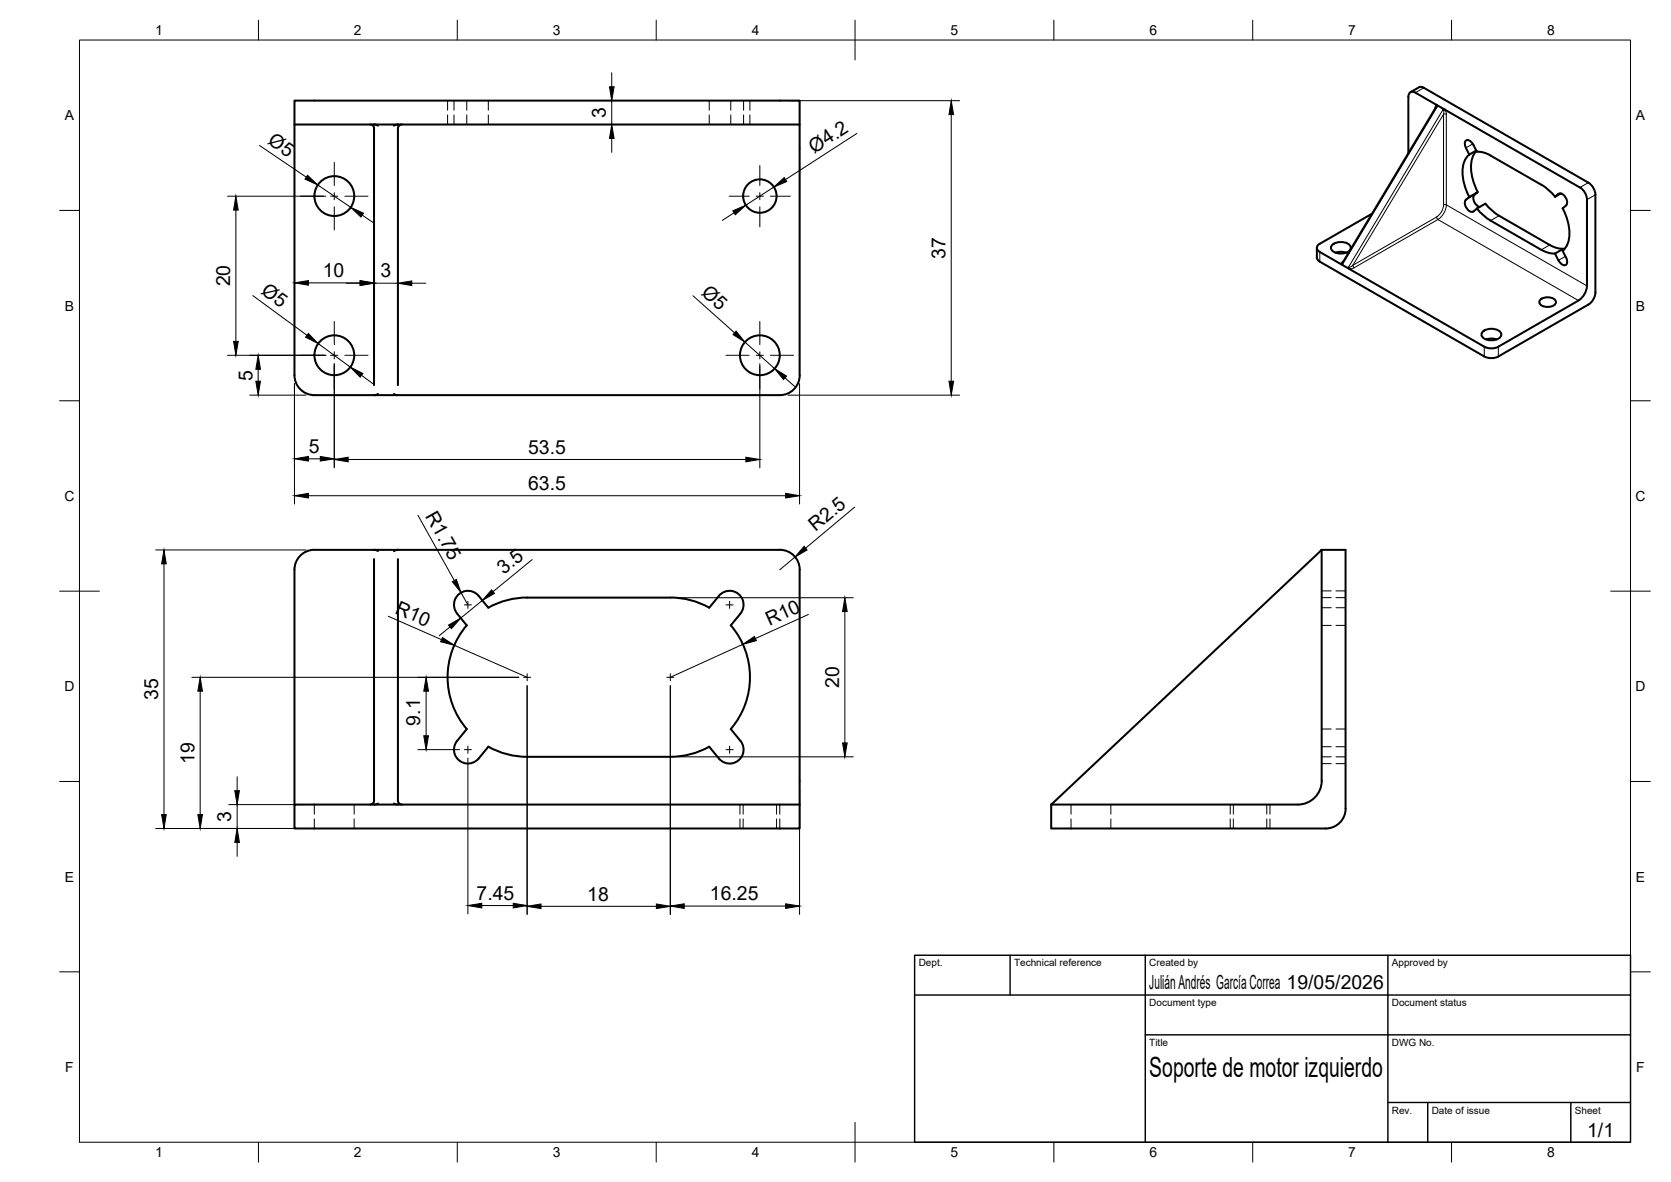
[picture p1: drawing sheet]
<svg xmlns="http://www.w3.org/2000/svg" width="420mm" height="297mm" viewBox="0 0 420 297" stroke-linecap="round" stroke-linejoin="round" font-family="sans-serif">
<!-- layer: Visible -->
<g fill="none" stroke="#000" stroke-width=".51">
<path d="M74 31.3h20M93.1 31.3a1.01 1.01 0 0 1 1 1M94 31.3l1 .3M94 31.3h6.1M94 32.3v64.5M100.1 32.3v64.5M100.1 31.3h101v63a5 5 0 0 1-5 5h-117.1M100.1 31.3l-1.1 .3M101.1 31.3a1.01 1.01 0 0 0-1 1M201.1 31.3v-6h-127.1v69a5 5 0 0 0 5 5M354.1 24.3v14.2M355.9 23.3l5.3 3"/>
<path d="M355.9 23.3a1.08 1.08 0 0 0-1.2-.1 1.08 1.08 0 0 0-.6 1.1M358 22.1l41.4 23.8M358 22.1l-1-.3-2.4 1.4M361 27l-23.3 38.9M361.2 26.3l.2 .4M361.2 26.3l2.1 1.3M362.8 27.5l.5 .1M363.3 27.6l34 19.5M368.6 37.2l.8 1.6M368.6 37.1l-.3-.8a.88 .88 0 0 1 .5-1.1 .88 .88 0 0 1 1.2 .5l1.3 2.4 1.7 .2 1.8 .8M369.4 38.8a6.9 6.9 0 0 0-1.3 7.1l1.3 3.6M371.2 37.8l-1.8 1"/>
<path d="M371.3 37.9a7.4 7.4 0 0 0-1 7l1.3 3.4M374.8 39.1l12.7 7.3M345 53.7l-13.1 7.6M368.6 50.2a2.15 2.15 0 0 0 1.7 3l1-.8M369.4 49.5l-.8 .7M370.7 49l.9-.7-2.2 1.2M370.7 49a2.23 2.23 0 0 0 1.3 3M371.3 52.4l1.5 1.5 1.5 1.2 13.2 7.7M373.5 51.2l-2.2 1.2M373.5 51.2l1.9 1.9 1.5 1.1M376.9 54.2l13.4 7.7 1.7 .5 1.1 .1M387.6 46.4l1.5 1.1 1.9 1.9"/>
<path d="M391.9 48.7a1.76 1.76 0 0 1 2.1 1.6l-.1 1.1-1 1M392.5 48.6l-1.5 .9 .8-.8M392.9 52.4a11.1 11.1 0 0 1 1 9.4l-1 1.2M397.3 47.1a3.9 3.9 0 0 1 1.7 3.1v21.6l-.2 1.2-.6 1.2-1.3 1.3M399.4 45.9a3.9 3.9 0 0 1 1.8 3.1v24.5a3.9 3.9 0 0 1-1.8 3.1M331.1 62.3l.1 2.7 .7 .8 41.3 23.8a3.9 3.9 0 0 0 3.6 0M331.8 61.2a1.1 1.1 0 0 0-.7 1.1 1.1 1.1 0 0 0 .8 1l41.3 23.8a3.9 3.9 0 0 0 3.6 0M335 61.6a3.4 3.4 0 0 1 4.6 .3 1.57 1.57 0 0 1-1.8 1.8 3 3 0 0 1-3.1-1.1v-.7zM335.8 63.5l1.6-.2 1.1 .2M337.1 66.4h.5M339 67.2l.3 .4M387.3 75.4a2.77 2.77 0 0 1 3.9 .3 1.72 1.72 0 0 1-2.1 1.4 1.72 1.72 0 0 1-2-1.4z"/>
<path d="M387.5 62.8l1.8 .7 1.7 .2M391 63.7l.8 1.7M392.9 63a4.8 4.8 0 0 1 1.1 2.9 .86 .86 0 0 1-.7 .8 .86 .86 0 0 1-.9-.6l-.5-.7M393.2 62.7l-.1-.2-2.1 1.2M396.9 75.5l-20.2 11.6M399.4 76.5l-22.7 13.1M95 99l-1 .3M99 99l1.1 .3M372.8 83.4a3.4 3.4 0 0 1 4.6 .3 1.57 1.57 0 0 1-1.8 1.8 3 3 0 0 1-3-1.1v-.7zM373.7 85.3l1.6-.2 1 .2M79 138.2h117.1a5 5 0 0 1 5 5v59M79 138.2a5 5 0 0 0-5 5v59"/>
<path d="M94 138.2l1 .3M100.1 138.2l-1.1 .3M332.3 138.2v58a6 6 0 0 1-6 6h-62v6h69a5 5 0 0 0 5-5M332.3 138.2l-68 64M332.3 138.2h6v65M94 140.5l.1 60.7a1.01 1.01 0 0 1-1 1M100.1 140.5v60.7a1.01 1.01 0 0 0 1 1M122.8 152.7l-2.4-2.9a3.5 3.5 0 0 0-5-.5 3.5 3.5 0 0 0-.4 4.9l2.4 2.9a20 20 0 0 0 0 26.1l-2.4 3M168.6 150.2h-36a20 20 0 0 0-9.8 2.5M168.6 150.2a20 20 0 0 1 9.7 2.5M178.3 152.7l2.4-2.9a3.5 3.5 0 0 1 5-.5 3.5 3.5 0 0 1 .5 4.9l-2.5 3a20 20 0 0 1 .1 26l2.4 3M115 186.1a3.5 3.5 0 0 0 .4 5 3.5 3.5 0 0 0 5-.5l2.4-3a20 20 0 0 0 9.8 2.6h36"/>
<path d="M186.2 186.1a3.5 3.5 0 0 1-.5 5 3.5 3.5 0 0 1-5-.5l-2.4-3a20.1 20.1 0 0 1-9.7 2.6M74 202.2h127.1v6h-127.1zM95 201.9l-1 .3M99 201.9l1.1 .3"/>
<circle cx="84.1" cy="49.3" r="5"/>
<circle cx="191.1" cy="49.3" r="4.2"/>
<circle cx="84.1" cy="89.3" r="5"/>
<circle cx="191.1" cy="89.3" r="5"/>
</g>
<!-- layer: Hidden -->
<g fill="none" stroke="#000" stroke-width=".25">
<path d="M112.5 25.3v2.4M112.5 28.9v2.4M114.2 25.3v2.4M114.2 28.9v2.4M117.4 25.3v2.4M117.4 28.9v2.4M122.8 25.3v2.4M122.8 28.9v2.4M178.3 25.3v2.4M178.3 28.9v2.4M183.7 25.3v2.4M183.7 28.9v2.4"/>
<path d="M187 25.3v2.4M187 28.9v2.4M188.6 25.3v2.4M188.6 28.9v2.4M332.3 150.2h2.4M332.3 152.7h2.4M332.3 157.2h2.4M332.3 148.5h2.4M335.9 150.2h2.4M335.9 152.7h2.4M335.9 157.2h2.4M335.9 148.5h2.4"/>
<path d="M332.3 183.2h2.4M332.3 187.6h2.4M332.3 190.2h2.4M332.3 191.9h2.4M335.9 183.2h2.4M335.9 187.6h2.4M335.9 190.2h2.4M335.9 191.9h2.4M79 202.2v2.4M79 205.8v2.4M89 202.2v2.4M89 205.8v2.4"/>
<path d="M186.1 202.2v2.4M186.1 205.8v2.4M186.9 202.2v2.4M186.9 205.8v2.4M195.3 202.2v2.4M195.3 205.8v2.4M196.1 202.2v2.4M196.1 205.8v2.4M269.3 202.2v2.4M269.3 205.8v2.4M279.3 202.2v2.4M279.3 205.8v2.4"/>
<path d="M309.3 202.2v2.4M309.3 205.8v2.4M310.1 202.2v2.4M310.1 205.8v2.4M318.5 202.2v2.4M318.5 205.8v2.4M319.3 202.2v2.4M319.3 205.8v2.4"/>
</g>
<!-- layer: Visible Narrow -->
<g fill="none" stroke="#000" stroke-width=".25">
<path d="M358 22.1l-2.1 1.2M360.8 27.1v.2M361 27l.4-.3-23.8 39.7 .1-.5M361.2 26.3l-.3 .4v.5M363 28.7h.7v22.8M363 28.7v22.8M363 28.7l-22.8 38M363 28.7v-.7l-.1-.5-23.9 39.7 .5-.1 .7-.5M363.4 27.6l.3 1.1M370.3 36.2l-1.7 1M363 51.5h.7M363 51.5a3.9 3.9 0 0 1-1.8 3l-21 12.2"/>
<path d="M363.7 51.5l35.3 20.3M363.7 51.5l-.2 1.2-1 1.7-.9 .7-.4-.6M370.7 49l-2.1 1.2M376.9 54.2l-2.1 1.2M392 48.6l-.2 .1M399.4 45.9l-2.1 1.2M401.2 49l-2.2 1.2M331.9 63.3v2.5M337.7 65.6l-.5 .7M337.7 65.6l.1 .1M337.9 65.5l-.2 .1M340.2 66.7l.3 .6"/>
<path d="M340.5 67.3l21-12.1 35.4 20.3M340.5 67.3l-1.2 .3M389.7 61.6l-2.2 1.2M393.6 64.4l-1.8 1M373.2 87.1v2.5M376.7 87.1v2.5"/>
</g>
<!-- layer: BORDER -->
<g fill="none" stroke="#000" stroke-width=".25">
<path d="M20 10.1h390v276.9h-390zM65 5.1v5M115 5.1v5M165 5.1v5M215 5.1v10M265 5.1v5M315 5.1v5M365 5.1v5M15 52.9h5M410 52.9h5M15 100.7h5M410 100.7h5"/>
<path d="M15 148.6h10M405 148.6h10M15 196.4h5M410 196.4h5M15 244.2h5M410 244.2h5M65 287v5M115 287v5M165 287v5M215 282.1v9.9M265 287v5M315 287v5"/>
<path d="M365 287v5"/>
</g>
<!-- layer: TITLEBLOCK -->
<path d="M230 240.1h180v46.9h-180zM230 250h180M254 240.1v9.9M288 240.1v46.9M349 240.1v46.9M288 260.1h122M349 277.1h61M359 277.1v9.9M395 277.1v9.9" fill="none" stroke="#000" stroke-width=".36"/>
<!-- layer: Smart Centers -->
<g fill="none" stroke="#000" stroke-width=".25">
<path d="M75.5 49.3h5.9M83.1 49.3h1.8M84.1 40.8v5.8M84.1 48.4v1.8M84.1 52v5.8M86.7 49.3h5.8M183.3 49.3h5.1M190.1 49.3h1.8M191.1 41.6v5M191.1 48.4v1.8M191.1 52v5M193.7 49.3h5"/>
<path d="M75.5 89.3h5.9M83.1 89.3h1.8M84.1 80.8v5.8M84.1 88.4v1.8M84.1 92v5.8M86.7 89.3h5.8M182.5 89.3h5.9M190.1 89.3h1.8M191.1 80.8v5.8M191.1 88.4v1.8M191.1 92v5.8M193.7 89.3h5.8"/>
<path d="M116.8 152h1.7M117.6 151.1v1.8M182.5 152h1.8M183.5 151.1v1.8M131.7 170.2h1.7M132.5 169.3v1.8M167.7 170.2h1.7M168.6 169.3v1.8M116.8 188.4h1.7M117.6 187.5v1.8M182.5 188.4h1.8M183.5 187.5v1.8"/>
</g>
<!-- layer: FD_Dimensions -->
<g fill="none" stroke="#000" stroke-width=".25">
<path d="M153.8 18.3v3.5M65.3 36.6l11.7 7.9M153.8 25.3v6M153.8 34.8v3.5M198.1 25.3h43.2M215.5 33.5l-18 11.6M239.2 28.8v67M57.2 49.3h24.7M59.3 52.8v33M79.9 46.5l8.3 5.6M91.1 54.1l2.9 1.9M184.6 53.5l-3 1.9"/>
<path d="M194.6 47l-7.1 4.6M63.6 74.3l13.6 10M77.6 71.1h13M87 71.2h3.6M94 71.2h6.1M103.5 71.2h3.5M174.2 74.3l10.5 9.3M57.2 89.3h24.7M62.8 99.3h14.1M64.9 92.8v3M74 96.4v30.3M80 86.3l8.1 6"/>
<path d="M84.1 91.4v26.2M90.9 94.3l2.8 2.1M187.3 86l7.5 6.6M191.1 91.4v26.2M197.4 95l2.6 2.3M198.1 99.3h43.2M201 96.4v30.3M77.6 115.3h2.9M87.5 115.5h100M39.1 138.2h37.8M77.6 124.6h119.9M105.1 129.5l9.1 16.4"/>
<path d="M214.9 127.5l-12.3 10.3M41.2 141.7v63M97.6 154.9l13.4 5.8M113.1 157.6l-2.7 2.2M115.9 148.9l1.7 3.1M121.3 150.9l-5.5 4.4M133.8 140.6l-9.8 8.1M170.6 150.2h43.9M199.9 140l-3.9 3.2M203.3 154.4l-13.4 6.1M212.4 153.7v33M48.2 170.2h82.3"/>
<path d="M50.3 173.7v31M107.1 173.7v11.2M114.2 162.2l18.3 8M132.5 172.3v57.6M168.6 172.3v57.6M186.8 161.9l-18.2 8.3M59.6 195.2v3.5M105.1 188.4h10.4M117.6 190.5v39.2M170.6 190.2h43.9M201 198.3v31.5M39.1 208.2h37.8"/>
<path d="M57.5 202.2h19.4M59.6 202.2v6M59.6 211.7v3.5M121.1 227.6h8M136 227.8h29M172 227.7h25.5"/>
</g>
<g fill="#000" stroke="#000" stroke-width=".25">
<path d="M153.2 21.8h1.2l-.6 3.5zM153.8 31.3l.6 3.5h-1.2zM239.2 25.3l.6 3.5h-1.2zM59.3 49.3l.6 3.5h-1.2zM77.3 44.1l2.6 2.4-3.2-1.5zM88.2 52.1l3.2 1.5-.6 1zM184.3 53l3.2-1.4-2.6 2.4zM194.6 47l2.6-2.4 .6 1zM74 71.1l3.6-.6v1.2zM90.6 70.5l3.4 .6-3.4 .6zM90.6 70.6l3.4 .6-3.4 .6zM100.1 71.2l3.4-.6v1.2z"/>
<path d="M58.7 85.8h1.2l-.6 3.5zM64.3 95.8h1.2l-.6 3.5zM64.9 89.3l.6 3.5h-1.2zM77.5 83.8l2.5 2.5-3.2-1.6zM88.1 92.3l3.1 1.6-.6 .9zM185.1 83.2l2.2 2.8-3-1.9zM194.8 92.6l3 1.9-.8 .9zM238.6 95.8h1.2l-.6 3.5zM74 115.3l3.6-.6v1.2zM80.5 114.7l3.6 .6-3.6 .6zM84.1 115.5l3.4-.6v1.2zM187.5 114.9l3.6 .6-3.6 .6z"/>
<path d="M74 124.6l3.6-.6v1.1zM197.5 124l3.5 .6-3.5 .5zM202.2 137.3l.7 .9-3 1.8zM41.2 138.2l.6 3.5h-1.2zM112.8 157.1l3-1.8-2.3 2.7zM113.7 146.2l1-.6 1.2 3.3zM123.6 148.2l.7 .9-3 1.8zM186.8 161.9l2.9-2 .5 1.1zM212.4 150.2l.6 3.5h-1.1zM50.3 170.2l.6 3.5h-1.2zM107.1 170.2l.6 3.5h-1.1zM111.3 160.2l2.9 2-3.4-.9z"/>
<path d="M59 198.7h1.2l-.6 3.5zM106.6 184.9h1.1l-.6 3.5zM211.9 186.7h1.1l-.6 3.5zM40.6 204.7h1.2l-.6 3.5zM49.7 204.7h1.2l-.6 3.5zM59.6 208.2l.6 3.5h-1.2zM117.6 227.6l3.5-.6v1.2zM129.1 227l3.4 .6-3.4 .6zM132.5 227.8l3.5-.6v1.1zM165 227.2l3.6 .6-3.6 .5zM168.6 227.7l3.4-.6v1.2zM197.5 227.1l3.5 .6-3.5 .6z"/>
</g>
<text font-size="7" x="289" y="270.6">Soporte de motor izquierdo</text>
<g font-size="4.9">
<text x="152.4" y="29.7" transform="rotate(-90 152.4 29.7)">3</text>
<text x="67.1" y="35.9" transform="rotate(34 67.1 35.9)">Ø5</text>
<text x="204.7" y="38.6" transform="rotate(-33 204.7 38.6)">Ø4.2</text>
<text x="237.7" y="65" transform="rotate(-90 237.7 65)">37</text>
<text x="57.8" y="72" transform="rotate(-90 57.8 72)">20</text>
<text x="81.2" y="69.6">10</text>
<text x="95.7" y="69.7">3</text>
<text x="65.4" y="73.8" transform="rotate(36 65.4 73.8)">Ø5</text>
<text x="176.2" y="74" transform="rotate(42 176.2 74)">Ø5</text>
<text x="63.5" y="95.7" transform="rotate(-90 63.5 95.7)">5</text>
<text x="77.7" y="113.8">5</text>
<text x="132.8" y="114">53.5</text>
<text x="132.8" y="123.1">63.5</text>
<text x="106.8" y="129.7" transform="rotate(61 106.8 129.7)">R1.75</text>
<text x="205.1" y="133.7" transform="rotate(-40 205.1 133.7)">R2.5</text>
<text x="126.7" y="144.6" transform="rotate(-39 126.7 144.6)">3.5</text>
<text x="99.1" y="153.9" transform="rotate(24 99.1 153.9)">R10</text>
<text x="193.4" y="157.3" transform="rotate(-24 193.4 157.3)">R10</text>
<text x="211" y="172.9" transform="rotate(-90 211 172.9)">20</text>
<text x="39.8" y="175.9" transform="rotate(-90 39.8 175.9)">35</text>
<text x="105.7" y="182.4" transform="rotate(-90 105.7 182.4)">9.1</text>
<text x="48.9" y="192.1" transform="rotate(-90 48.9 192.1)">19</text>
<text x="58.1" y="206.6" transform="rotate(-90 58.1 206.6)">3</text>
<text x="119.8" y="226.1">7.45</text>
<text x="147.7" y="226.3">18</text>
<text x="178.5" y="226.2">16.25</text>
<text x="289" y="248.5">Julián Andrés García Correa 19/05/2026</text>
<text x="399.1" y="285.7">1/1</text>
</g>
<g font-size="3.5">
<text x="39" y="8.8">1</text>
<text x="89" y="8.8">2</text>
<text x="139" y="8.8">3</text>
<text x="189" y="8.8">4</text>
<text x="239" y="8.8">5</text>
<text x="289" y="8.8">6</text>
<text x="339" y="8.8">7</text>
<text x="389" y="8.8">8</text>
<text x="16.3" y="30.2">A</text>
<text x="411.3" y="30.2">A</text>
<text x="16.3" y="78">B</text>
<text x="411.3" y="78">B</text>
<text x="16.2" y="125.9">C</text>
<text x="411.2" y="125.9">C</text>
<text x="16.2" y="173.7">D</text>
<text x="411.2" y="173.7">D</text>
<text x="16.3" y="221.6">E</text>
<text x="411.3" y="221.6">E</text>
<text x="16.4" y="269.4">F</text>
<text x="411.4" y="269.4">F</text>
<text x="39" y="290.8">1</text>
<text x="89" y="290.8">2</text>
<text x="139" y="290.8">3</text>
<text x="189" y="290.8">4</text>
<text x="239" y="290.8">5</text>
<text x="289" y="290.8">6</text>
<text x="339" y="290.8">7</text>
<text x="389" y="290.8">8</text>
</g>
<g font-size="2.5">
<text x="231" y="242.9">Dept.</text>
<text x="255" y="242.9">Technical reference</text>
<text x="289" y="242.9">Created by</text>
<text x="350" y="242.9">Approved by</text>
<text x="289" y="252.8">Document type</text>
<text x="350" y="252.8">Document status</text>
<text x="289" y="262.9">Title</text>
<text x="350" y="262.9">DWG No.</text>
<text x="350" y="279.9">Rev.</text>
<text x="360" y="279.9">Date of issue</text>
<text x="396" y="279.9">Sheet</text>
</g>
</svg>
